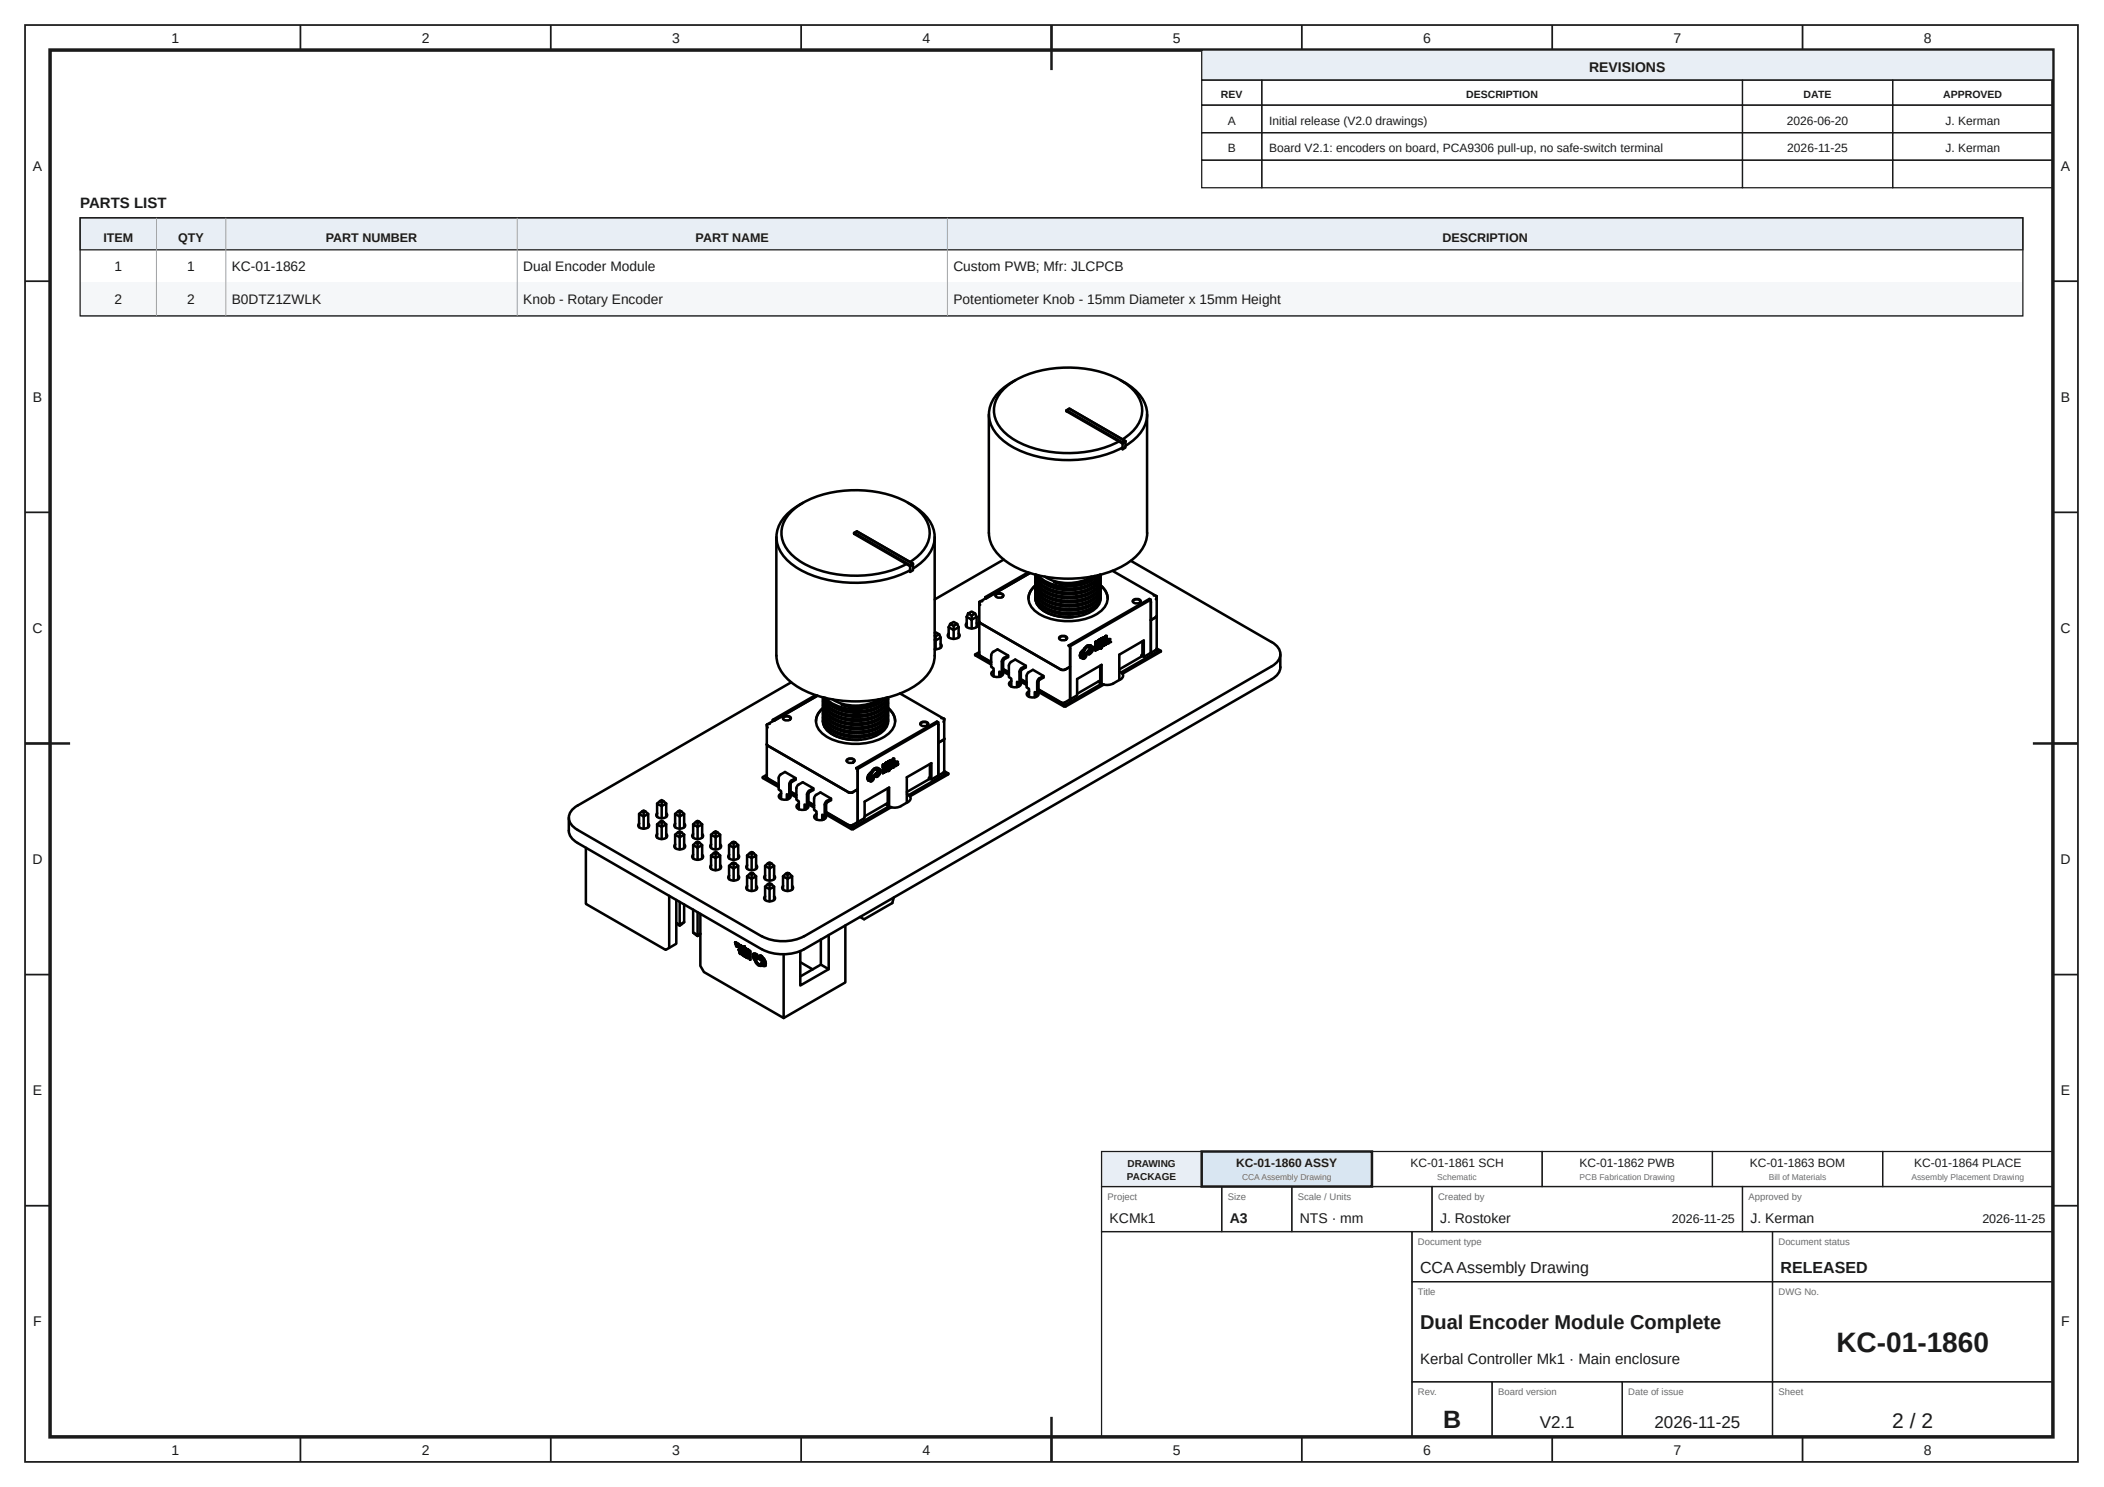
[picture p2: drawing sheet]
<svg xmlns="http://www.w3.org/2000/svg" width="420mm" height="297mm" viewBox="0 0 420 297" stroke-linecap="round" stroke-linejoin="round" font-family="sans-serif">
<g fill="none" stroke="#1a1a1a" stroke-width=".35">
<path d="M5 5h410v287h-410zM60 5v5M110 5v5M160 5v5M210 5v5M260 5v5M310 5v5M360 5v5M5 56.2h5M410 56.2h5M5 102.3h5M410 102.3h5"/>
<path d="M5 148.5h5M410 148.5h5M5 194.7h5M410 194.7h5M5 240.8h5M410 240.8h5M60 287v5M110 287v5M160 287v5M210 287v5M260 287v5M310 287v5"/>
<path d="M360 287v5"/>
</g>
<path d="M10 10h400v277h-400z" fill="none" stroke="#1a1a1a" stroke-width=".7" stroke-linecap="butt"/>
<path d="M210 5v9M5 148.5h9M406 148.5h9M210 283v9" fill="none" stroke="#1a1a1a" stroke-width=".5"/>
<path d="M240 10h170v6h-170z" fill="#e8eef5"/>
<g fill="none" stroke="#1a1a1a" stroke-width=".25">
<path d="M240 10h170v6h-170zM240 16h12v5h-12zM252 16h96v5h-96zM348 16h30v5h-30zM378 16h32v5h-32zM240 21h12v5.5h-12zM240 26.5h12v5.5h-12zM240 32h12v5.5h-12zM252 21h96v5.5h-96zM252 26.5h96v5.5h-96zM252 32h96v5.5h-96zM348 21h30v5.5h-30z"/>
<path d="M348 26.5h30v5.5h-30zM348 32h30v5.5h-30zM378 21h32v5.5h-32zM378 26.5h32v5.5h-32zM378 32h32v5.5h-32zM220 237h24v9h-24zM244 237h14v9h-14zM258 237h28v9h-28zM286 237h62v9h-62zM348 237h62v9h-62zM220 246h62v41h-62zM282 246h72v10h-72z"/>
<path d="M282 256h72v20h-72zM354 246h56v10h-56zM354 256h56v20h-56zM282 276h16v11h-16zM298 276h26v11h-26zM324 276h30v11h-30zM354 276h56v11h-56z"/>
</g>
<path d="M220 230h20v7h-20z" fill="#e8eef5"/>
<path d="M220 230h20v7h-20z" fill="none" stroke="#1a1a1a" stroke-width=".25"/>
<path d="M240 230h34v7h-34z" fill="#d9e6f2"/>
<path d="M240 230h34v7h-34z" fill="none" stroke="#1a1a1a" stroke-width=".5"/>
<path d="M274 230h34v7h-34zM308 230h34v7h-34zM342 230h34v7h-34zM376 230h34v7h-34z" fill="none" stroke="#1a1a1a" stroke-width=".25"/>
<path d="M16 43.5h388v6.4h-388z" fill="#e8eef5"/>
<path d="M16 43.5h388v6.4h-388z" fill="none" stroke="#1a1a1a" stroke-width=".25"/>
<path d="M16 56.5h388" fill="none" stroke="#9aa3ad" stroke-width=".2"/>
<path d="M16 56.5h388v6.6h-388z" fill="#f5f7f9"/>
<path d="M31.2 43.5v19.6M45.1 43.5v19.6M103.3 43.5v19.6M189.2 43.5v19.6M16 63.1h388" fill="none" stroke="#9aa3ad" stroke-width=".2"/>
<path d="M16 43.5h388v19.6h-388z" fill="none" stroke="#1a1a1a" stroke-width=".25"/>
<g fill="none" stroke="#000" stroke-width=".51">
<path d="M202.1 76.3a8.1 8.1 0 0 0-4.6 6.4 7.1 7.1 0 0 0 3.3 5.6 22.9 22.9 0 0 0 16.2 3.3 21.4 21.4 0 0 0 7.2-2.2M202.8 75.9l-.7 .4M223.8 75.9l.7 .4M224.5 76.3a8.1 8.1 0 0 1 4.6 6.3 7 7 0 0 1-3.2 5.6l-1.1 .8M197.5 82.8v23.7M224.2 87.8a6.9 6.9 0 0 0 3.9-6.6 8 8 0 0 0-4.6-5.4 23.2 23.2 0 0 0-20.7 .2 7.2 7.2 0 0 0-4.3 6.4 7.6 7.6 0 0 0 4.2 5.5 23.2 23.2 0 0 0 20.8 .3M224.2 88.4l-11.2-6.4v.1l11.2 6.5v-.2l.6-.3-.6 .3v1.3l.6-.3v-1.3l-11.2-6.5-.6 .4 .6-.4 11.2 6.5v.2l-.6 .3M229.1 82.8v23.7M155 107.3v23.7M159.7 100.8a8.1 8.1 0 0 0-4.6 6.4 7.1 7.1 0 0 0 3.3 5.7 22.9 22.9 0 0 0 16.2 3.3 21.4 21.4 0 0 0 7.2-2.3M160.4 100.4l-.7 .4M181.3 100.4l.7 .4"/>
<path d="M181.8 112.2a6.9 6.9 0 0 0 3.8-6.5 8 8 0 0 0-4.5-5.4 23.2 23.2 0 0 0-20.8 .2 7.2 7.2 0 0 0-4.2 6.4 7.6 7.6 0 0 0 4.2 5.5 23.2 23.2 0 0 0 20.8 .3M181.8 112.9l-11.2-6.4v.1l11.2 6.5v-.2l.5-.3-.5 .3v1.3l.5-.3v-1.3l-11.2-6.5-.5 .4 .5-.4 11.2 6.5v.2l-.5 .3M182 100.8a8.1 8.1 0 0 1 4.7 6.4 7 7 0 0 1-3.2 5.6l-1.2 .8M186.7 107.3v23.7a7.4 7.4 0 0 1-4.1 6.1 24.3 24.3 0 0 1-23.5 0 7.8 7.8 0 0 1-4-6.1M196.8 119.3v.3M197 119.5l-1.4 .7v4M197.5 106.5a7.4 7.4 0 0 0 4.1 6.1 24.3 24.3 0 0 0 23.4 0 7.8 7.8 0 0 0 4.1-6.1M198.8 119a.96 .96 0 0 1 1.6 0M198.9 118.8l.7-.3a.58 .58 0 0 1 .7 .6l-.7 .3a.58 .58 0 0 1-.7-.6zM200.4 111.8l-13.7 7.9M205.3 114.3l-8.5 5 .2 .2M205.4 119.5a3.5 3.5 0 0 1 1.4-2.6 3.2 3.2 0 0 0 .4 5.5 12 12 0 0 0 12.3 0 3.1 3.1 0 0 0 .3-5.5l.8 .8a3 3 0 0 1 .6 1.8"/>
<path d="M205.7 114.5l-8.7 4.9M205.7 114.5l-8.7 5M206.8 118.7v.6l.4 .9 1.3 1.2 2.1 1 2.7 .4 2.6-.3 2-.7 1.4-1.2 .4-.7 .1-.8M206.8 117.8l.1 1 .6 1 1.1 .9 1.8 .8 2.2 .4 1.4 .1 1.7-.3 1.6-.4a3.4 3.4 0 0 0 2.5-3M206.8 117v.7l.5 1 .6 .7 .9 .6 2.3 .9 2.4 .3 2.4-.3 2-.7 1.4-1.3 .4-.6 .1-.9M206.8 116.2v.7l.3 .7 1.1 1.2a9.1 9.1 0 0 0 4.9 1.5l2.1-.1 2.1-.6a3.4 3.4 0 0 0 2.5-3M206.8 115.4l.1 1 .7 1 1.4 1.1 1.4 .6 1.8 .3 1.9 .1 1.8-.2 1.7-.7a3.1 3.1 0 0 0 2.2-2.8M206.8 114.8l.1 .7 .4 .7 .6 .8 .9 .6 2.1 .8 2.2 .3 2.9-.3 2-.7 1.3-1.1 .4-.7 .1-.9M206.8 118.8v.5a3.9 3.9 0 0 0 3 3.3l1.7 .5 2.8 .1a8.7 8.7 0 0 1-6.8-2 2.55 2.55 0 0 1-.7-1.8M206.8 118l.1 1.2 .6 1 1 .9 1.2 .6 1.4 .5 1.9 .2h1.4l2-.3a5 5 0 0 0 3-1.9l.4-.8v-1M206.8 117.2l.1 1.1 .3 .8 1.4 1.3 1.2 .6 1.1 .3 2.4 .3 2.5-.2 2.2-.8 .9-.7 .6-.8 .3-.6v-.9M206.8 116.4v.8l.3 .9 1.2 1.2 1.8 1 1.3 .3 1.7 .2h1.5l1.5-.3 1.2-.4 1-.5 .7-.6 .5-.7 .3-.6v-.9"/>
<path d="M206.8 115.5v.6a3.5 3.5 0 0 0 2.2 2.9l1.7 .6 1.6 .3 2.1 .1 1.7-.3a5 5 0 0 0 3.5-2.4l.2-1.3M206.8 114.8v.4a2.81 2.81 0 0 0 .8 1.9l1.3 1 2 .8 2.2 .3 2.4-.2 1.9-.6 1.4-.8 .8-1.1 .2-1.4M206.8 119.5a3.7 3.7 0 0 0 2.7 3.1 9.9 9.9 0 0 0 9.1-.8 2.88 2.88 0 0 0 1.2-2.3M206.8 119.5h.1M206.8 114.8l.3 .8 .4 .6 1.3 1 1.9 .8 2.3 .4 2.4-.2 2.3-.7 1.5-1.2 .4-.7 .2-.8M207.4 114.9a8.8 8.8 0 0 0 8.6 1.9l1.9-.7M208.7 115.2a9.1 9.1 0 0 0 9.3 0M218.7 115l-1.4 1-2.7 .6h-2.2l-1.9-.4 1.8 .5 2.3 .1 2-.3 1.3-.4M219.3 114.9l-.5 .6-.9 .6M219.6 114.8l-.6 1-1.4 .9-1.8 .6-1.9 .3-2-.2-2-.5-1.6-.8-1.1-1.2M219.7 114.8l-.6 1.1-1.4 1.1-1.6 .6-2 .3-2.7-.2-1.9-.6-1.6-1-.6-.7-.3-.6M219.8 119.2v.3"/>
<path d="M222.2 114l8.8 5.1v3.9M225.8 112l28.1 16.2M226.3 119.9l.7-.3a.57 .57 0 0 1 .8 .7l-.8 .2a.57 .57 0 0 1-.7-.6zM229.8 119.8v10.6l-1.4 .8-.4-.3M230.4 118.9a.41 .41 0 0 1 .5 .1 .41 .41 0 0 1 0 .5l-.1 .2M158 136.3l-42.6 24.6M162.9 138.8l-8.6 5 .3 .2M163.2 139l-8.6 4.9M163.3 139l-8.7 5M164.4 139.9l.2 1.3 .8 1 1.8 1.1 1.7 .5 2 .2 2.2-.2 1.7-.5 1.6-1a2.62 2.62 0 0 0 1-1.6v-.4M164.9 139.4a8.8 8.8 0 0 0 8.6 1.9l2-.8M166.2 139.7a9.1 9.1 0 0 0 9.3 0"/>
<path d="M176.3 139.5l-1.8 1.1-2.2 .5h-2.1l-2.2-.4 1.9 .5 2.4 .1 1.6-.2 1.6-.5M176.8 139.4l-.6 .7-.7 .5M177.2 139.3a6.1 6.1 0 0 1-5.2 2.7h-2.2l-2.3-.6-1.9-1-.9-1M177.3 139.3l-.2 .6-.5 .7-1.3 .9-1.8 .6-2.3 .3-2.5-.3-1.7-.5-1.5-1-1-1.3M177.4 139.5l-.1 .6-.3 .7-1 1-1.9 1-1.9 .3h-2.6l-1.7-.4-1.7-.7-1.2-1.1a2.72 2.72 0 0 1-.6-1.6v.8l.3 .8 .6 .8 .6 .6 2.3 1 2.3 .4 2.7-.2 2.1-.8 1.2-.8 .5-.6 .3-.7 .1-.9M177.4 139.3l-.1 .7-.3 .6-.8 .7-.7 .6-1.8 .7-2.4 .3-2.4-.2-1.9-.7-1.1-.5-.7-.6-.6-.9-.2-.7M179.7 138.5l8.9 5.1v3.9M186.7 127.8l.2 .1v1.8M186.7 126.4l.2-.1 .7 .4-.7 .4-.2-.1M186.9 127.1v.8l1-.5M187.6 126.7l.3 .7M187.9 127.4v2"/>
<path d="M187.9 128.6a.6 .6 0 0 1 .1 .7 .6 .6 0 0 1-.7 .3l-.6 .1M189.5 125.3l1 .6v1.7M189.5 125.3v2M189.5 126.5l-.2 .3a1.08 1.08 0 0 0 1.6 .8 .71 .71 0 0 0 .7-.8l-.1-.3M189.8 124.6l.7-.4 .7 .4-.7 .4-.7-.4-.3 .7M190.5 125v.9l1-.6M191.2 124.6l.3 .7M191.5 125.3v2M193.1 123.2l1 .6v1.8M193.1 123.2v2M193.1 124.5l-.2 .2a1.08 1.08 0 0 0 1.6 .8 .71 .71 0 0 0 .7-.8l-.1-.2M193.3 122.5l.8-.4 .7 .4-.7 .5-.8-.5-.2 .7"/>
<path d="M194.1 123v.8l1-.6M194.8 122.5l.3 .7M194.8 130.7v.2M194.8 130.9l3.2 1.8M195.1 123.2v2M195.6 130.7l-.3 .1 2.7 1.5M195.6 124.2v6.5l.2 .3 2.2 1.2M195.6 124.2l.2 .2 16.1 9.3M195.6 130.3l-.8 .4M196.2 120.1a.4 .4 0 0 0-.5 .1 .4 .4 0 0 0 0 .4l.1 .2M198.5 134l-.5 .4a1.15 1.15 0 0 0 1.7 .8l.6-.4v-.5M199.9 134.3v.8"/>
<path d="M200.3 133.7l1.2 .7M200.3 134.1l1.2 .7M200.3 133.6l1.2 .7M200.3 132v2.3l-.2 .1M200.4 132l.1-.3 .8-.5v-.3l-2.1-1.2-1 .7-.2 .5v2.3l.4 .3v1.6M201.3 130.9l-.8 .5-.4 .5v2.5l-.5-.3v1.1M201.5 133v2.2l.5 .3v1.7M201.5 133l.2-.6 1.1-.7 2.1 1.3v.3l-.9 .5M202 136l-.5 .5a1.15 1.15 0 0 0 1.7 .7l.6-.4v-.4M203.4 136.3v.9M203.6 134.2v2.3l-.5-.3v1M203.9 135.7l1.1 .7"/>
<path d="M203.9 136.2l1.1 .6M203.9 135.7l1.1 .6M203.9 134v2.3l-.3 .2M204 133.4l-.4 .8M204 133.8l-.1 .2M204.9 133l-.9 .4M205.5 138.1l-.4 .4a1.15 1.15 0 0 0 1.7 .7l.5-.3 .1-.5M206.9 138.4v.8M207.4 136.1v2.3l-.3 .1M207.4 136.1l.2-.3 .8-.5v-.3l-2.1-1.2-1.1 .6-.2 .6v2.3l.5 .3v1.6M208.4 135l-.8 .5-.4 .4-.1 2.6-.4-.3v1.1M211.5 127.5a.96 .96 0 0 1 1.6 0"/>
<path d="M211.6 127.3l.7-.3a.58 .58 0 0 1 .7 .6l-.7 .3a.58 .58 0 0 1-.7-.6zM211.9 133.7h.8M213.4 128.9h.1M213.4 128.9l.3 .2 16.1-9.3-.2-.2-16.2 9.4M213.5 128.9l.2 .7v3.6l-1 .5 1-.5v6.5l-1 .6-.5 .1-4.8-2.7M213.7 129.1v10.6l1.4-.8v-3.3l4.9-2.8v3.8M215.9 131.4h.3M215.9 131.4h.1M216.2 131.4l.1 .1M216.5 131l.2-.1-.2 .4zM216.7 130.9l-.1 .3h-.1M216.9 130.5l-.3 .1-.4 .5h-.2"/>
<path d="M217.1 129l-.7 .8a1.22 1.22 0 0 0-.5 1.6M217.4 129.9l-.5 .6M217.5 129.2l.2 .3M217.7 128.9l-.6 .1M217.7 128.9l.2 .3M217.7 128.9h.1M217.8 130.5l-.4 .1 .1-.2 .4-.3a.31 .31 0 0 0 .1-.4 .31 .31 0 0 0-.3-.2l-.2-.3-.5 .1-.4 .8-.5 .2-.2 .6a.2 .2 0 0 0 .3 .2 .2 .2 0 0 0 .1-.3l.4-.3h.2l.5-.6 .2 .2-.6 .7-.3 .6-.4 .2-.1-.2M217.9 129.2l.3 .1 .1 .3M217.9 129.2h.2M217.9 129.5l.1 .4-.5 .5-.1 .3M218.3 129.5l-.1 .6-.4 .4M218.8 128.2v.6"/>
<path d="M219 129.4l-.2 .1 .2-.1-.2 .4M219.1 128.6l-.3 .3v-.7v.7M219.1 129.1l-.3 .2 .3-.2-.3 .4M219.1 129.7l-.3 .2v-.6v.6M219.1 128.4l.1 .2M219.2 129.6h.1M219.3 127.9h.1l-.3 .5zM219.3 129.2l-.1 .1 .3-.2-.1 .4M219.3 129.2l.1 .1M219.4 136.1l.6 .5M219.4 129.5l-.2 .1M219.4 129.5v-.2l-.2 .2"/>
<path d="M219.4 128.5l.1-.2-.3 .3M219.4 129.2v.1M219.4 128.5h-.2M219.4 129.3l-.2 .1v.3M219.4 129.3v.2M219.4 129.5v.1M219.4 129.5l-.2 .2M219.4 129.1l-.2 .2M219.5 127.8l-.3 .3v.4M219.5 128.3l-.1 .2M219.5 127.8h-.1M219.6 129.4l.1-.1z"/>
<path d="M219.6 129.1v.1M219.6 129.2h.1M219.6 129.2h.2M219.7 128.9l-.1 .2zM219.7 135.9l-4.6 2.7M219.7 133v3.5M219.8 129.2h.1M219.8 129.2l-.1 .2M219.8 129.3l-.2 .2M219.8 128.9l-.2 .2h.2v.2M219.9 128.8l.1 .4-.1 .3 .1-.3zM219.9 127.8l-.2 .2 .2-.2-.2 .5"/>
<path d="M219.9 127.5l-.3 .2 .3-.2-.2 .5M219.9 128.1l-.3 .3v-.7v.7M220 129.5h-.1M220 128.8l.1 .3M220 136.6l.5 .1M220 136.6l-7.3 4.2-5.3-3M220.2 128.6h.1M220.2 128.6l-.1 .5zM220.2 128.1h-.2M220.3 128.6l-.4 .9M220.4 127.8l-.2 .2M220.4 127.8v-.3l-.1-.1-.2 .1 .1 .5"/>
<path d="M220.5 136.7l-7.8 4.4-5.3-2.9M220.5 127.4l-.5 .1v.6M220.5 127.5l-.1-.2-.4 .2v.6M220.5 127.5l-.3 .5M220.6 128.5l-.2 .1 .2-.1-.2 .4M220.6 128.2l-.3 .2 .3-.2-.2 .4M220.7 128.8l-.4 .2v-.6v.6M220.8 127.1l.3 .5-.2-.1-.2 .1-.1 .3zM220.8 128.1l.4-.1a.51 .51 0 0 1-.4 .8zM220.8 127.1l.1 .3-.2 .1zM220.8 127.1l.1 .3-.2 .1M220.9 127l-.3 .9"/>
<path d="M220.9 128.1v.5M220.9 127.5l.1 .1M221.1 128.1h-.2M221.1 128.1v.2l-.2 .3M221.1 128.4l-.2 .2M221.2 128l-.4 .1v.7M221.5 127.7l.1-.1 .2 .6-.1-.1-.3 .1-.1 .3zM221.5 127.7h.1M221.5 127.8l.1 .2-.2 .1zM221.5 127.8l.1 .2-.2 .1M221.6 127.6l-.3 .9M221.6 128h.1"/>
<path d="M221.7 128.1v.1M223.6 134.1a.82 .82 0 0 1 .7 .7 .82 .82 0 0 1-.5 .9M223.8 135.7a4.4 4.4 0 0 1-2.6 1.1l-.8-.1M226.2 120.1a.96 .96 0 0 1 1.6 0M228.2 128.1v2.6l-.2 .1v.3l-4.5 2.6M228.4 131.2v-3.3l-4.9 2.9v5M229.9 120.1l-.1 10.3M230.8 129.8l-1 .6M231 129.5l.9 .6-7.7 4.5-.3-.3 7.3-4.2-.4-.3M231 123v6.6l-.2 .2M231 123l-.2 .3-1 .6M253.9 133.1l-93.3 53.9"/>
<path d="M253.9 135.7l-93.3 53.9M254 128.2a2.52 2.52 0 0 1 1.2 3.9l-1.2 1M255.7 130.7v2.6M255.7 133.2a2.98 2.98 0 0 1-1.7 2.5M152.4 155.4l3.1 1.8M153.1 154.7l-.7 .5v.2M153.1 148.7l.2 .2 16.1 9.3h.9M153.1 148.7v6.5M153.3 155.5l2.2 1.2M153.3 155.4l-.2-.2-.2 .1 2.6 1.5M153.7 144.6a.41 .41 0 0 0-.4 .1 .41 .41 0 0 0-.1 .4l.1 .2M154.3 143.8v.3"/>
<path d="M154.6 144l-1.5 .8v3.9M155.5 155.4v2.3l.5 .3v1.6M155.5 155.4l.2-.5 1.1-.7 2.1 1.2v.3l-.9 .6-.1 2.5-.3 .1M156 158.5l-.4 .4a1.15 1.15 0 0 0 1.6 .8l.6-.4 .1-.5M156.4 143.5a.96 .96 0 0 1 1.5 0M156.4 143.3l.8-.3a.58 .58 0 0 1 .7 .6l-.7 .3a.58 .58 0 0 1-.8-.6zM157.4 158.8v.8M157.9 158.2l1.1 .6M157.9 158.6l1.1 .7M157.9 158.1l1.1 .7M158.1 155.9l-.5 .7v2.3l-.5-.3v1.1M158.9 155.4l-.8 .5"/>
<path d="M159 157.5v2.2l.5 .3v1.7M159.1 157.5l.2-.6 1-.7 2.1 1.3v.3l-.8 .5M161.6 158.3l-.1 .2v2.3l-.3 .2M161.6 157.9l-.4 .8v2.3l-.5-.3v1M162.4 157.5l-.8 .5M162.6 159.5v2.3l.5 .3v1.6M163 144a3.5 3.5 0 0 1 1.4-2.6 3.2 3.2 0 0 0 .3 5.5 12 12 0 0 0 12.3 0 3.1 3.1 0 0 0 .4-5.4l.7 .8a3 3 0 0 1 .7 1.7M163 158.8l.9-.5 2.1 1.2v.3l-1 .6v2.4l-.3 .2M163 158.7l-.4 .8M164.4 143.1l.1 1.1 .7 1 1 .8 1.4 .7 1.5 .4 2.4 .2 1.8-.2 1.4-.5a3.7 3.7 0 0 0 2.7-2.7v-.3M164.4 142.3l.1 .9 .3 .8 .6 .7 1 .6 2.2 .9 2.4 .3 2.4-.3 2.1-.7 .7-.5 .8-.8 .2-.5 .2-1M164.4 141.5l.1 1.1 .7 1 1.1 .9 1.3 .6 1.2 .3 1.9 .2 2.1-.1 1.6-.4a3.8 3.8 0 0 0 3-2.8v-.4"/>
<path d="M164.4 140.7l.1 .9 .3 .7 1.4 1.3 2 .8 2.3 .4 2.8-.2 2.2-.8 .8-.5 .7-.7 .2-.6 .2-.9M164.4 143.3v.5a4.3 4.3 0 0 0 3.4 3.5l2.2 .4h1.9a8.7 8.7 0 0 1-6.8-2 2.54 2.54 0 0 1-.7-1.8M164.4 142.5l.1 1.3 .9 1.3 1.7 1.1 2 .6 2.2 .2 2.5-.4 1.8-.7 1.1-1a2.36 2.36 0 0 0 .7-1.5v-.5M164.4 141.7l.2 1.4 .4 .7 .6 .7 1.6 .9 1.8 .5 2.5 .2 2.1-.3 1.7-.6 1.4-1.1a2.25 2.25 0 0 0 .7-1.5v-.5M164.4 140.9l.1 1.3 .9 1.2 1.6 1.1 1.8 .6 2.9 .2 1.8-.3 1.6-.5 1.6-1.2a2.36 2.36 0 0 0 .7-1.5v-.5M164.4 140.1v.8l.3 .8 .6 .8 .7 .7 1.1 .5 1.4 .5 2.2 .3h1.4l1.5-.3 2.2-.9 1.2-1.2 .3-.8 .1-.8M164.4 144a3.7 3.7 0 0 0 2.6 3.1 9.9 9.9 0 0 0 9.1-.8 2.88 2.88 0 0 0 1.3-2.3M164.4 144v.1M166 159.5l-.9 .5-.3 .4-.1 2.6-.5-.3v1.1M169.1 152a.96 .96 0 0 1 1.6 0M169.1 151.8l.8-.3a.57 .57 0 0 1 .7 .6l-.7 .3a.57 .57 0 0 1-.8-.6zM170.3 158.2l1-.5v6.5l-1 .6h-.6l-4.7-2.6"/>
<path d="M171 153.4l16.1-9.3 .3 .2-16.1 9.3zM171 153.4v.1M171 153.4l.3 .7v3.6l-1 .5M171.3 153.6v10.6l1.4-.8v-3.3l4.9-2.8v3.8M173.3 155.5l.1 .4M173.4 155.9h.1M173.4 155.9h.4M173.7 155.9l.1 .2M173.7 155.6h.1M174.1 155.4a.18 .18 0 0 1 .2 .1 .18 .18 0 0 1-.2 .2h-.1zM174.2 155.4v.3l-.2 .1M174.4 155l-.3 .1-.4 .5h-.1"/>
<path d="M174.7 153.5l-.8 .8a1.49 1.49 0 0 0-.7 1.2M175 154.4l-.6 .7M175.1 153.7l.1 .3M175.2 153.4l-.5 .1M175.2 153.4h.1M175.3 153.4l.2 .3M175.3 155l-.3 .1 .5-.5 .1-.5-.1-.1h-.3l-.1-.2-.3-.1-.4 .3-.3 .6-.4 .2-.2 .7a.25 .25 0 0 0 .3 0 .25 .25 0 0 0 .1-.3l.3-.2 .2 .1 .6-.7 .1 .2-.6 .7-.3 .7-.3 .1-.2-.2M175.5 154l.1 .4-.6 .5v.3M175.7 153.7h-.2l.3 .2a1.07 1.07 0 0 1-.5 1.1M176.4 152.7v.6M176.6 153.9l-.2 .1 .2-.1-.2 .4M176.6 153.6l-.3 .2 .3-.2-.2 .4"/>
<path d="M176.6 153.1l-.3 .3v-.7v.7M176.6 154.2l-.3 .2v-.6v.6M176.7 152.9v.2v-.2M176.8 154.1h.1M176.8 154.2h-.1M176.8 152.4h.2l-.3 .5zM176.9 153.7l-.2 .1 .2-.2 .1 .1v.3M176.9 153.7l.1 .1M176.9 154l.1-.2-.2 .3M176.9 153l.2-.2-.1 .2-.3 .1M176.9 154l-.1 .1M177 153.8l-.3 .2v.2"/>
<path d="M177 153.8l-.1 .2M177 154v.1M177 154l-.2 .1M177 153.6l-.3 .2M177.1 152.3l-.3 .2a.22 .22 0 0 0-.1 .3 .22 .22 0 0 0 .2 .2M177.1 152.3h-.1M177.1 153.9h.2zM177.1 153.6l.1 .1M177.2 153.7h.1M177.2 152.2v.7zM177.2 153.5l.1-.1-.2 .2zM177.3 152.8l.2-.2-.3 .3"/>
<path d="M177.3 157.5v3.5M177.3 153.6h-.1M177.3 153.7h.1M177.3 153.7h-.1M177.3 153.7v.1M177.4 143.7v.4M177.4 153.8l-.3 .2M177.4 153.4l-.2 .2 .2 .1M177.4 153.7v.1M177.4 153.3l.2 .4-.1 .2 .1-.2zM177.5 153.9h.1M177.5 152.4l-.2 .1 .2-.1-.2 .1v.3l.2-.2"/>
<path d="M177.5 152.1l-.3 .1 .3-.1-.2 .1v.3M177.5 153.3l.1 .3M177.6 152l.4-.1a.52 .52 0 0 1-.4 .7zM177.7 152l.2-.1a.33 .33 0 0 1 .1 .4 .33 .33 0 0 1-.3 .2zM177.8 153.1h.1M177.8 153.1l-.1 .5zM177.8 153.1l-.3 .9M178 153.1l.2-.1-.2 .2v.2M178 151.8l-.4 .2v.6M178 152.1v.2M178.2 153.3l-.3 .2v-.6v.6M178.2 152.7l-.3 .2 .3-.2-.2 .2v.2l.2-.1"/>
<path d="M178.3 151.6l.3 .5-.1-.2-.4 .5zM178.3 152.6h.1M178.4 151.6l.1 .3-.2 .1zM178.4 151.6l.1 .3-.2 .1M178.4 151.5l-.3 .9M178.5 151.9v.2M178.5 152.1h.1M178.7 152.6h-.3l.1 .5M178.7 152.6v.1v-.1M178.7 153l-.4 .3M178.7 152.5l-.4 .1v.7M178.7 152.7l-.2 .4"/>
<path d="M178.8 152.7l-.1-.2-.4 .1v.7M178.8 152.7l-.1 .2M179 152.2l.3 .5-.1-.1-.4 .4zM179.1 152.3l.1 .2-.2 .1zM179.1 152.3l.1 .2-.2 .1M179.1 152.2l-.3 .8M179.2 152.6l.1 .1M181.1 158.6a.82 .82 0 0 1 .8 .7 .82 .82 0 0 1-.6 .9M181.5 158.8l.3 .2M183.8 144.6a.96 .96 0 0 1 1.6 0M183.8 144.4l.8-.3a.57 .57 0 0 1 .7 .7l-.7 .2a.57 .57 0 0 1-.8-.6zM185.7 152.6v2.6l-.2 .1v.4l-4.4 2.5"/>
<path d="M186 155.7v-3.3l-4.9 2.9v5M187.4 144.3v10.6l-1.4 .8-.5-.3M187.4 144.8v10.1M187.4 144.6v.2M188 143.4a.4 .4 0 0 1 .4 .1 .4 .4 0 0 1 .1 .5l-.1 .2M188.4 154.3l.4 .3-7.3 4.2M188.4 154.3l-1 .6M188.4 154.3l.2-.3 .8 .6-7.7 4.5M188.6 147.5v6.6M188.6 147.5l-1.2 .8M113.6 165.9a3 3 0 0 0 1.8 2.5l36.7 21.2a9.4 9.4 0 0 0 8.5 0M113.6 163.3v2.6"/>
<path d="M115.4 160.9a2.52 2.52 0 0 0-1.3 3.9l1.3 1 36.7 21.2M117 169.3v11.2l15.9 9.2 .7-.4v-10.4M127.7 164.5l-.2 .2a.99 .99 0 0 0 1.4 .8 .66 .66 0 0 0 .7-.8l-.1-.2M128.2 162.1l.3-.2 .4 .2-.4 .2zM128.2 162.1l-.6 .5M128.5 162.3v.8l-.9-.5v2.6M128.9 162.1l.6 .5M129.5 165.2v-2.6l-1 .5v2.4M131.3 162.4l-.2 .2a.99 .99 0 0 0 1.4 .8 .66 .66 0 0 0 .7-.8l-.1-.2M131.3 166.6l-.2 .2a.99 .99 0 0 0 1.4 .8 .66 .66 0 0 0 .7-.8l-.1-.2M131.8 164.2l.3-.2 .4 .2-.4 .2zM131.8 160l.3-.2 .4 .2-.4 .2z"/>
<path d="M131.8 164.2l-.6 .4M131.8 160l-.6 .5M132.1 164.4v.8l-.9-.6v2.7M132.1 160.2v.8l-.9-.5v2.7M132.5 164.2l.6 .4M132.5 160l.6 .5M133.1 167.3v-2.7l-1 .6v2.4M133.1 163.2v-2.7l-1 .5v2.4M134.9 164.5l-.2 .2a.99 .99 0 0 0 1.4 .8 .66 .66 0 0 0 .7-.8l-.1-.2M134.9 168.7l-.2 .2a.98 .98 0 0 0 1.4 .7 .66 .66 0 0 0 .7-.7l-.1-.2M135.1 179.8v8.7l-1.5 .8M135.4 166.2l.3-.2 .4 .2-.4 .2z"/>
<path d="M135.4 162.1l.3-.2 .4 .2-.4 .2zM135.4 166.2l-.6 .5M135.4 162.1l-.6 .5M135.7 162.3v.8l-.9-.5v2.6M135.7 166.4v3.3M136.1 166.2l.5 .5M136.1 162.1l.5 .5M136.6 166.7l-.9 .5-.9-.5v2.7M136.6 165.2v-2.6l-.9 .5v2.4M136.6 166.7v2.7M138.4 168.8l.9 .5 .9-.5v2.7M138.4 168.8v2.7"/>
<path d="M138.4 166.6l-.1 .2a.99 .99 0 0 0 1.4 .8 .66 .66 0 0 0 .7-.8l-.2-.2M138.4 170.7l-.1 .2a.99 .99 0 0 0 1.4 .8 .66 .66 0 0 0 .7-.8l-.2-.2M139 164.2l.3-.2 .4 .2-.4 .2zM139 168.3l.3-.2 .4 .2-.4 .2zM139 164.2l-.6 .4M139 168.3l-.6 .5M139.3 164.4v.8l-.9-.6v2.7M139.3 168.5v3.2M139.7 164.2l.5 .4M139.7 168.3l.5 .5M140.2 167.3v-2.7l-.9 .6v2.4M142 168.7l-.1 .2a.98 .98 0 0 0 1.4 .7 .66 .66 0 0 0 .7-.7l-.2-.2"/>
<path d="M142 172.8l-.1 .2a.98 .98 0 0 0 1.4 .8 .66 .66 0 0 0 .7-.8l-.2-.2M142.6 166.2l.3-.2 .4 .2-.4 .2zM142.6 170.4l.3-.2 .4 .2-.4 .2zM142.6 166.2l-.6 .5M142.6 170.4l-.6 .5M142.9 166.4v.8l-.9-.5v2.7M142.9 170.6v.8l-.9-.5v2.6M143.3 166.2l.5 .5M143.3 170.4l.5 .5M143.8 169.4v-2.7l-.9 .5v2.5M143.8 173.5v-2.6l-.9 .5v2.4M145.6 170.7l-.1 .2a.98 .98 0 0 0 1.4 .8 .66 .66 0 0 0 .7-.8l-.2-.2"/>
<path d="M145.6 174.9l-.1 .2a.98 .98 0 0 0 1.4 .7 .66 .66 0 0 0 .7-.7l-.2-.2M146.2 172.4l.3-.2 .4 .2-.4 .3zM146.2 168.3l.3-.2 .4 .2-.4 .2zM146.2 172.4l-.6 .5M146.2 168.3l-.6 .5M146.5 172.7v.8l-.9-.6v2.7M146.5 168.5v.8l-.9-.5v2.7M146.9 172.4l.5 .5M146.9 168.3l.5 .5M147.4 175.6v-2.7l-.9 .6v2.4M147.4 171.5v-2.7l-.9 .5v2.4M149.2 172.8l-.1 .2a.98 .98 0 0 0 1.4 .8 .66 .66 0 0 0 .7-.8l-.2-.2"/>
<path d="M149.2 176.9l-.1 .3a.98 .98 0 0 0 1.4 .7 .66 .66 0 0 0 .7-.7l-.2-.3M149.8 170.4l.3-.2 .4 .2-.4 .2zM149.8 174.5l.3-.2 .4 .2-.4 .2zM149.8 170.4l-.6 .5M149.8 174.5l-.6 .5M150.1 170.6v.8l-.9-.5v2.6M150.1 174.7v.8l-.9-.5v2.7M150.5 170.4l.5 .5M150.5 174.5l.5 .5M151 173.5v-2.6l-.9 .5v2.4M151 177.7v-2.7l-.9 .5v2.5M152.8 174.9l-.2 .2a.98 .98 0 0 0 1.5 .7 .66 .66 0 0 0 .7-.7l-.2-.2"/>
<path d="M152.8 179l-.2 .2a.98 .98 0 0 0 1.5 .8 .66 .66 0 0 0 .7-.8l-.2-.2M153.4 172.4l.3-.2 .3 .2-.3 .3zM153.4 176.6l.3-.2 .3 .2-.3 .2zM153.4 172.4l-.6 .5M153.4 176.6l-.6 .5M153.7 172.7v.8l-.9-.6v2.7M153.7 176.8v.8l-.9-.5v2.7M154 172.4l.6 .5M154 176.6l.6 .5M154.6 175.6v-2.7l-.9 .6v2.4M154.6 179.8v-2.7l-.9 .5v2.4M156.4 176.9l-.2 .3a.98 .98 0 0 0 1.5 .7 .66 .66 0 0 0 .7-.7l-.2-.3"/>
<path d="M157 174.5l.3-.2 .3 .2-.3 .2zM157 174.5l-.6 .5M157.3 174.7v.8l-.9-.5v2.7M157.6 174.5l.6 .5M158.2 177.7v-2.7l-.9 .5v2.5M159.6 160.5l-.5 .4a1.15 1.15 0 0 0 1.7 .8l.6-.4v-.5M161 160.9v.8M161.5 160.2l1.1 .7M161.5 160.6l1.1 .7M161.5 160.2l1.1 .6M163.1 162.6l-.5 .4a1.15 1.15 0 0 0 1.7 .8l.6-.4v-.5M164.5 162.9v.8"/>
<path d="M176.9 160.6l.6 .5M177.3 160.4l-4.6 2.7M177.5 161.1l.5 .1-7.8 4.4-5.2-2.9M177.5 161.1l-7.3 4.2-5.2-3M178.5 179.3l-.3 1M181.3 160.2a4.4 4.4 0 0 1-2.5 1.1h-.8M135.1 184.4l.6 .5v-.2M135.1 184.3l.6 .4M135.7 180.1v4.6M136.6 184.2l-.9 .7M136.6 180.7v3.5M136.6 184.2l-.9 .5"/>
<path d="M138.4 186.3l.9 .5v.2zM138.4 181.7v4.6M139.3 182.2v4.6M139.9 186.6l-.6 .4M139.9 182.5v10.4l.7 1.3 15.9 9.1v-12.7M139.9 186.5l-.6 .3M146.8 188.2l.4 .4M146.8 188.2l.1 .3 .3 .1 .1-.1-.2 .6zM147 188.6l.2 .1-.1 .2zM147 188.6l.1 .3M147.2 188.5l-.1 .6M147.4 188.9l.1-.1h.2v.6"/>
<path d="M147.4 188.9l.3 .4M147.4 188.7l.4 .1v.7M147.4 188.7l.4 .1v.7l-.4-.4zM147.5 188.9v.2M147.5 188.8l-.1 .1M147.5 189.7l.4 .4M147.5 189.7l.2 .3 .2 .1 .1-.1-.2 .5zM147.7 190h.1M147.7 190l.2 .2-.1 .2zM147.7 190l.1 .4M148 189.9l-.2 .6M148 189.5l.2 .1"/>
<path d="M148 189.2l.2 .1M148.1 190.2l.2-.1 .2 .2v.6l-.4-.3zM148.1 190.4l.2-.2 .2 .1v.5h-.1M148.2 189.3l-.3-.4 .4 .2v.6l-.3-.2 .2 .1M148.2 190.2l.3 .1v.6M148.2 189.3l-.2-.1 .2 .4M148.2 190.2v.4M148.2 190.6l.2 .2M148.4 190.8h.1M148.4 189.6l.1-.3 .2 .5M148.5 189.3l-.1 .3M148.6 189.1l-.2 .5"/>
<path d="M148.6 189.1l.1 .7M148.7 189.1l-.2 .1 .2 .6M148.7 190.7l.2 .4M148.7 190.9l.2 .2M148.7 190.7l.2 .1M148.8 189.8l.2 .1M148.8 189.7l.1 .2zM148.8 189.5h.2M148.9 189.5l.1 .3M148.9 190.8v-.2l-.2-.3 .3 .2v.7l-.3-.3 .2 .2M148.9 189.4l.1 .1M148.9 189.4l-.1 .1 .2 .3"/>
<path d="M148.9 189.8h.1M149 189.8h.1M149 189.8l-.1 .1M149 189.7v.1M149.1 190.6l.3 .3M149.1 191.1l.3 .2M149.1 190.7h.1l.2 .2M149.1 190.7a.33 .33 0 0 1 .3 .2 .33 .33 0 0 1-.1 .4l-.2-.2 .2 .3h.1l.1-.3M149.1 189.6h.1M149.1 189.6l.1 .1M149.2 189.7l-.1-.1v.4l.3 .2-.1-.1M149.2 189.7l.2 .2z"/>
<path d="M149.2 189.7h.1M149.2 189.9l.1 .2M149.2 189.6h.1M149.3 189.7l.1 .2M149.3 189.7h.1M149.3 190.1l.1 .1M149.3 189.6l-.1 .1M149.3 189.6l.1 .1M149.4 189.8v.2M149.4 189.8v.2l-.2-.1M149.4 190h.1M149.4 191.4h.1"/>
<path d="M149.5 190.9l-.1 .5M149.5 190.9l.3 .1v.7v-.6zM149.5 190.4l.3 .1M149.6 190.1l.2 .1M149.8 190.2v-.2l-.3-.2 .3 .2v.6l-.3-.2 .3 .1M149.8 190.2l-.2-.1 .2 .4M150.3 190.9l.4 .9M150.7 190.8l-.1 .4 .3 .4 .2 .5 .4 .4 .4 .1M150.7 191.7a1.21 1.21 0 0 0 1.5 1.1l.1 .1M150.8 190.5h-.3l-.2 .4M150.8 190.5l.4 .2v.3M150.8 190.5l.4 .4-.5-.1-.1 .4 .7 1.2 .3 .2h.3a.23 .23 0 0 1 .2-.2 .23 .23 0 0 1 .2 .2h.3v-.5a.2 .2 0 0 0 0-.2 .2 .2 0 0 0-.3 0l-.3-.1-.3-.3-.5 .1-.2-.4h.6l.1-.2 .2-.1 .5 .6"/>
<path d="M151.6 191.2h-.6M151.7 190.9l.4 .1 .3 .5M151.9 191.2l.3 .1v.3l-.3-.1zM151.9 191.2v.2l.2 .2M152 192.4l.6 .2M152.1 187a9.4 9.4 0 0 0 8.5 0M152.2 192.8l-.1 .1M152.4 191.8l-.1 .1M152.4 191.5l.4 .4 .1 .6M152.9 192.5l-.2 .4h-.4M159.8 192.2l2.5 1.4M163.9 187.7v5l1.6 .9"/>
<path d="M163.9 192.7l-4.1 2.3M165.5 186.8v6.8l-5.7 3.2v-6.8M168.8 184.8v11.4l-12.3 7.1M171.7 183.1l.9 .5M178.2 180.4l-5.6 3.2M178.2 180.3v.1"/>
</g>
<g fill="#000">
<circle cx="215.9" cy="131.4" r=".25"/>
<circle cx="216.2" cy="131.1" r=".25"/>
<circle cx="216.3" cy="131.5" r=".25"/>
<circle cx="216.4" cy="129.8" r=".25"/>
<circle cx="216.9" cy="130.5" r=".25"/>
<circle cx="217.4" cy="129.9" r=".25"/>
<circle cx="217.4" cy="130.7" r=".25"/>
<circle cx="217.7" cy="128.9" r=".25"/>
<circle cx="217.7" cy="129.5" r=".25"/>
<circle cx="217.7" cy="130.3" r=".25"/>
<circle cx="218.1" cy="129.2" r=".25"/>
<circle cx="219.2" cy="129.3" r=".25"/>
<circle cx="219.2" cy="129.6" r=".25"/>
<circle cx="219.4" cy="129.3" r=".25"/>
<circle cx="219.4" cy="129.6" r=".25"/>
<circle cx="219.4" cy="129.1" r=".25"/>
<circle cx="219.6" cy="129.1" r=".25"/>
<circle cx="219.8" cy="129.1" r=".25"/>
<circle cx="220" cy="128.1" r=".25"/>
<circle cx="220" cy="127.5" r=".25"/>
<circle cx="220.3" cy="128.6" r=".25"/>
<circle cx="220.5" cy="127.4" r=".25"/>
<circle cx="220.6" cy="127.9" r=".25"/>
<circle cx="220.8" cy="127.1" r=".25"/>
<circle cx="220.8" cy="128.1" r=".25"/>
<circle cx="220.9" cy="127" r=".25"/>
<circle cx="220.9" cy="127.4" r=".25"/>
<circle cx="221" cy="127.6" r=".25"/>
<circle cx="221.2" cy="128" r=".25"/>
<circle cx="221.3" cy="128.5" r=".25"/>
<circle cx="221.6" cy="127.6" r=".25"/>
<circle cx="221.7" cy="128.2" r=".25"/>
<circle cx="173.4" cy="155.9" r=".25"/>
<circle cx="173.8" cy="156.1" r=".25"/>
<circle cx="174" cy="154.3" r=".25"/>
<circle cx="174.4" cy="155" r=".25"/>
<circle cx="175" cy="154.4" r=".25"/>
<circle cx="175" cy="155.2" r=".25"/>
<circle cx="175.2" cy="153.4" r=".25"/>
<circle cx="175.2" cy="154" r=".25"/>
<circle cx="175.3" cy="153.4" r=".25"/>
<circle cx="175.3" cy="154.7" r=".25"/>
<circle cx="175.7" cy="153.7" r=".25"/>
<circle cx="176.7" cy="153.8" r=".25"/>
<circle cx="176.7" cy="154.2" r=".25"/>
<circle cx="177" cy="154.1" r=".25"/>
<circle cx="177" cy="153.8" r=".25"/>
<circle cx="177" cy="153.6" r=".25"/>
<circle cx="177.2" cy="153.7" r=".25"/>
<circle cx="177.4" cy="153.6" r=".25"/>
<circle cx="177.6" cy="152.6" r=".25"/>
<circle cx="177.6" cy="152" r=".25"/>
<circle cx="177.8" cy="153.1" r=".25"/>
<circle cx="178" cy="151.8" r=".25"/>
<circle cx="178.1" cy="152.4" r=".25"/>
<circle cx="178.3" cy="153.3" r=".25"/>
<circle cx="178.3" cy="151.6" r=".25"/>
<circle cx="178.4" cy="151.5" r=".25"/>
<circle cx="178.5" cy="151.9" r=".25"/>
<circle cx="178.7" cy="152.5" r=".25"/>
<circle cx="178.8" cy="153" r=".25"/>
<circle cx="179" cy="152.2" r=".25"/>
<circle cx="179.1" cy="152.2" r=".25"/>
<circle cx="179.2" cy="152.5" r=".25"/>
<circle cx="146.8" cy="188.2" r=".25"/>
<circle cx="146.9" cy="188.3" r=".25"/>
<circle cx="146.9" cy="188.5" r=".25"/>
<circle cx="147.1" cy="189.1" r=".25"/>
<circle cx="147.2" cy="188.5" r=".25"/>
<circle cx="147.3" cy="188.5" r=".25"/>
<circle cx="147.4" cy="188.7" r=".25"/>
<circle cx="147.5" cy="189.7" r=".25"/>
<circle cx="147.6" cy="189.7" r=".25"/>
<circle cx="147.8" cy="189.5" r=".25"/>
<circle cx="147.8" cy="190.5" r=".25"/>
<circle cx="147.8" cy="188.8" r=".25"/>
<circle cx="148" cy="189.9" r=".25"/>
<circle cx="148" cy="190" r=".25"/>
<circle cx="148.2" cy="190.2" r=".25"/>
<circle cx="148.5" cy="190.3" r=".25"/>
<circle cx="148.5" cy="190.9" r=".25"/>
<circle cx="148.6" cy="189.1" r=".25"/>
<circle cx="148.8" cy="189.4" r=".25"/>
<circle cx="148.9" cy="189.6" r=".25"/>
<circle cx="149" cy="189.9" r=".25"/>
<circle cx="149.2" cy="189.6" r=".25"/>
<circle cx="149.4" cy="190.1" r=".25"/>
<circle cx="149.4" cy="190.2" r=".25"/>
<circle cx="150.5" cy="190.5" r=".25"/>
<circle cx="150.8" cy="190.5" r=".25"/>
<circle cx="150.9" cy="191.6" r=".25"/>
<circle cx="151" cy="191.2" r=".25"/>
<circle cx="151.1" cy="190.7" r=".25"/>
<circle cx="151.2" cy="191" r=".25"/>
<circle cx="151.7" cy="190.9" r=".25"/>
<circle cx="152" cy="192.4" r=".25"/>
<circle cx="152.1" cy="192.9" r=".25"/>
<circle cx="152.3" cy="191.9" r=".25"/>
<circle cx="152.4" cy="191.5" r=".25"/>
<circle cx="152.7" cy="192.9" r=".25"/>
</g>
<text font-size="5.6" fill="#1a1a1a" x="366.7" y="270">KC-01-1860</text>
<text font-size="5" fill="#1a1a1a" x="288.2" y="285.2">B</text>
<text font-size="4.2" fill="#1a1a1a" x="377.9" y="285.2">2 / 2</text>
<text font-size="4" fill="#1a1a1a" x="283.6" y="265.5">Dual Encoder Module Complete</text>
<g font-size="3.4" fill="#1a1a1a">
<text x="307.5" y="285.2">V2.1</text>
<text x="330.4" y="285.2">2026-11-25</text>
</g>
<g font-size="3.2" fill="#1a1a1a">
<text x="283.6" y="254.2">CCAAssembly Drawing</text>
<text x="355.6" y="254.2">RELEASED</text>
</g>
<g font-size="3" fill="#1a1a1a">
<text x="16" y="41.5">PARTS LIST</text>
<text x="283.6" y="272.5">Kerbal Controller Mk1 · Main enclosure</text>
</g>
<g font-size="2.8" fill="#1a1a1a">
<text x="34.2" y="8.6">1</text>
<text x="84.2" y="8.6">2</text>
<text x="134.2" y="8.6">3</text>
<text x="184.2" y="8.6">4</text>
<text x="234.2" y="8.6">5</text>
<text x="284.2" y="8.6">6</text>
<text x="334.2" y="8.6">7</text>
<text x="384.2" y="8.6">8</text>
<text x="317.4" y="14.3">REVISIONS</text>
<text x="6.6" y="34.1">A</text>
<text x="411.6" y="34.1">A</text>
<text x="6.6" y="80.2">B</text>
<text x="411.6" y="80.2">B</text>
<text x="6.5" y="126.4">C</text>
<text x="411.5" y="126.4">C</text>
<text x="6.5" y="172.6">D</text>
<text x="411.5" y="172.6">D</text>
<text x="6.6" y="218.7">E</text>
<text x="411.6" y="218.7">E</text>
<text x="221.6" y="244.2">KCMk1</text>
<text x="245.6" y="244.2">A3</text>
<text x="259.6" y="244.2">NTS · mm</text>
<text x="287.6" y="244.2">J. Rostoker</text>
<text x="349.6" y="244.2">J. Kerman</text>
<text x="6.6" y="264.9">F</text>
<text x="411.6" y="264.9">F</text>
<text x="34.2" y="290.6">1</text>
<text x="84.2" y="290.6">2</text>
<text x="134.2" y="290.6">3</text>
<text x="184.2" y="290.6">4</text>
<text x="234.2" y="290.6">5</text>
<text x="284.2" y="290.6">6</text>
<text x="334.2" y="290.6">7</text>
<text x="384.2" y="290.6">8</text>
</g>
<g font-size="2.7" fill="#1a1a1a">
<text x="22.9" y="54.2">1</text>
<text x="37.4" y="54.2">1</text>
<text x="46.3" y="54.2">KC-01-1862</text>
<text x="104.5" y="54.2">Dual Encoder Module</text>
<text x="190.4" y="54.2">Custom PWB; Mfr: JLCPCB</text>
<text x="22.9" y="60.8">2</text>
<text x="37.4" y="60.8">2</text>
<text x="46.3" y="60.8">B0DTZ1ZWLK</text>
<text x="104.5" y="60.8">Knob - Rotary Encoder</text>
<text x="190.4" y="60.8">Potentiometer Knob - 15mm Diameter x 15mm Height</text>
</g>
<g font-size="2.5" fill="#1a1a1a">
<text x="20.6" y="48.3">ITEM</text>
<text x="35.6" y="48.3">QTY</text>
<text x="65.1" y="48.3">PART NUMBER</text>
<text x="138.9" y="48.3">PART NAME</text>
<text x="288.1" y="48.3">DESCRIPTION</text>
<text x="333.9" y="244.2">2026-11-25</text>
<text x="395.9" y="244.2">2026-11-25</text>
</g>
<g font-size="2.4" fill="#1a1a1a">
<text x="245.2" y="24.9">A</text>
<text x="253.5" y="24.9">Initial release (V2.0 drawings)</text>
<text x="356.9" y="24.9">2026-06-20</text>
<text x="388.5" y="24.9">J. Kerman</text>
<text x="245.2" y="30.4">B</text>
<text x="253.5" y="30.4">Board V2.1: encoders on board, PCA9306 pull-up, no safe-switch terminal</text>
<text x="357" y="30.4">2026-11-25</text>
<text x="388.5" y="30.4">J. Kerman</text>
<text x="246.9" y="233">KC-01-1860 ASSY</text>
<text x="281.7" y="233">KC-01-1861 SCH</text>
<text x="315.5" y="233">KC-01-1862 PWB</text>
<text x="349.5" y="233">KC-01-1863 BOM</text>
<text x="382.3" y="233">KC-01-1864 PLACE</text>
</g>
<g font-size="2.1" fill="#1a1a1a">
<text x="243.8" y="19.6">REV</text>
<text x="292.8" y="19.6">DESCRIPTION</text>
<text x="360.2" y="19.6">DATE</text>
<text x="388.1" y="19.6">APPROVED</text>
</g>
<g font-size="2" fill="#1a1a1a">
<text x="225.2" y="233">DRAWING</text>
<text x="225.1" y="235.6">PACKAGE</text>
</g>
<g font-size="1.9" fill="#6b6b6b">
<text x="221.2" y="239.6">Project</text>
<text x="245.2" y="239.6">Size</text>
<text x="259.2" y="239.6">Scale / Units</text>
<text x="287.2" y="239.6">Created by</text>
<text x="349.2" y="239.6">Approved by</text>
<text x="283.2" y="248.6">Document type</text>
<text x="355.2" y="248.6">Document status</text>
<text x="283.2" y="258.6">Title</text>
<text x="355.2" y="258.6">DWG No.</text>
<text x="283.2" y="278.6">Rev.</text>
<text x="299.2" y="278.6">Board version</text>
<text x="325.2" y="278.6">Date of issue</text>
<text x="355.2" y="278.6">Sheet</text>
</g>
<g font-size="1.7" fill="#6b6b6b">
<text x="248" y="235.7">CCAAssembly Drawing</text>
<text x="287" y="235.7">Schematic</text>
<text x="315.5" y="235.7">PCB Fabrication Drawing</text>
<text x="353.2" y="235.7">Bill of Materials</text>
<text x="381.7" y="235.7">Assembly Placement Drawing</text>
</g>
</svg>
